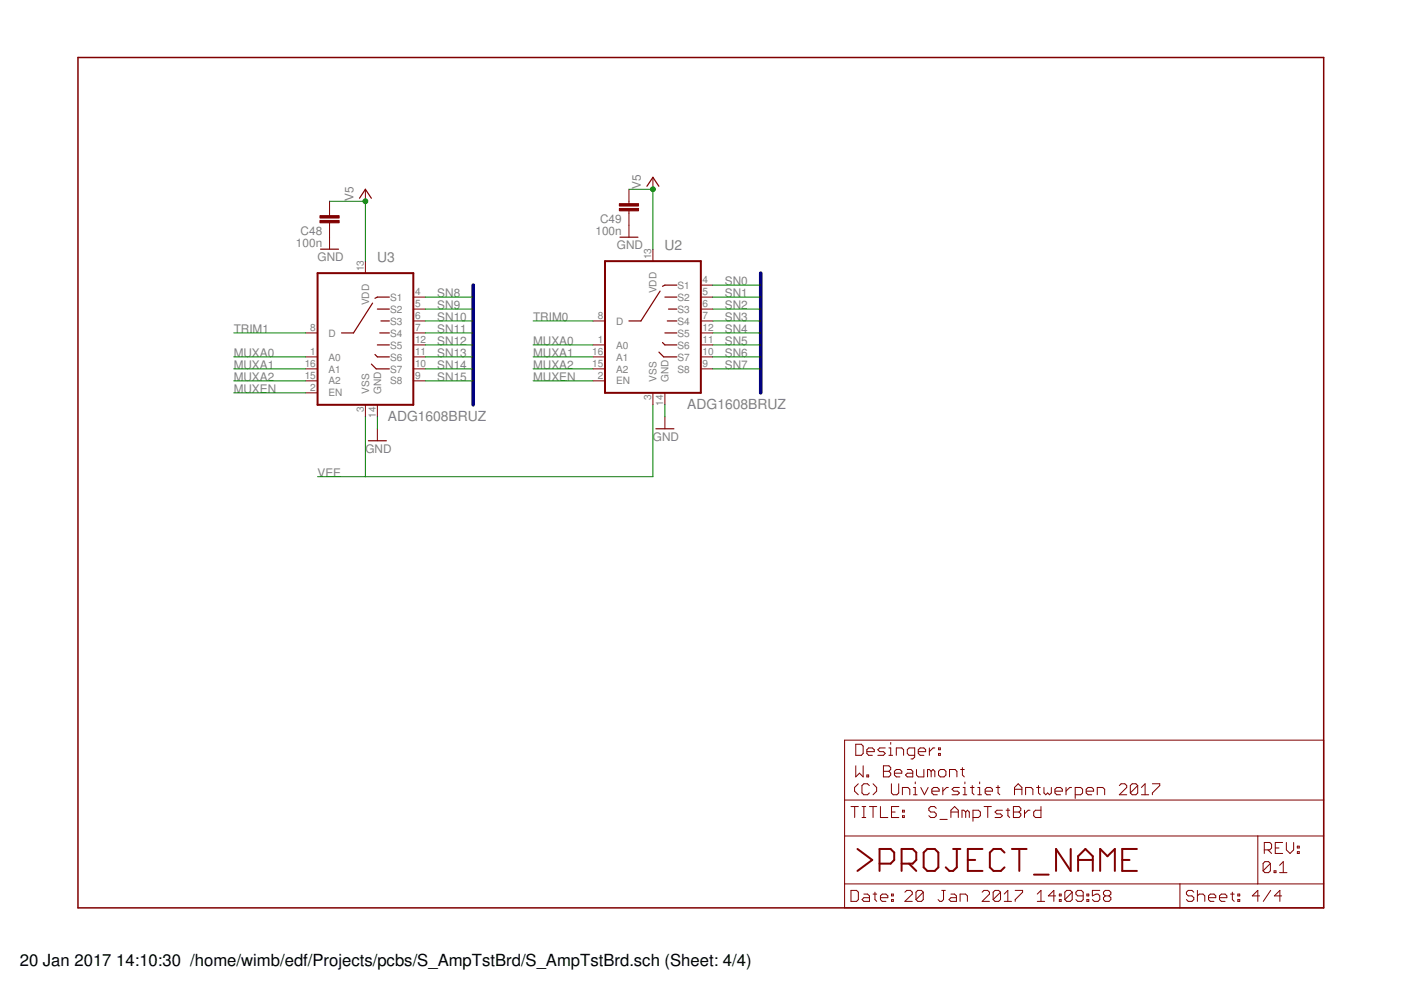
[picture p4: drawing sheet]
<svg xmlns="http://www.w3.org/2000/svg" width="297mm" height="210mm" viewBox="0 0 297 210" stroke-linecap="round" stroke-linejoin="round" font-family="sans-serif">
<path d="M16.5 12.2h264.1v180.3h-264.1z" fill="none" stroke="#800000" stroke-width=".32"/>
<g fill="none" stroke="#800000" stroke-width=".21">
<path d="M138.4 37.6v2.5M69.9 42.7v3M69.9 47.2v5.6M77.5 40.1v2.6M77.5 55.4v2.5M133.3 40.1v3.1M133.3 44.7v5.6M138.4 52.8v2.6M64.8 75.7h2.5M64.8 78.2h2.5M64.8 70.6h2.5M87.6 68.1h2.6"/>
<path d="M87.6 73.1h2.6M87.6 75.7h2.6M87.6 78.2h2.6M87.6 63h2.6M87.6 65.5h2.6M87.6 70.6h2.6M125.7 68.1h2.6M125.7 73.1h2.6M125.7 75.7h2.6M125.7 78.2h2.6M148.6 68.1h2.5M148.6 73.1h2.5"/>
<path d="M148.6 75.7h2.5M148.6 78.2h2.5M148.6 60.5h2.5M148.6 63h2.5M148.6 65.5h2.5M148.6 70.6h2.5M64.8 80.8h2.5M64.8 83.3h2.5M77.5 85.8v2.6M80 85.8v2.6M80 90.9v2.6M87.6 80.8h2.6"/>
<path d="M125.7 80.8h2.6M138.4 83.3v2.5M141 83.3v2.5M141 88.4v2.5M179.1 156.9h101.5v35.6h-101.5zM181.4 157.8h1.2l.4 .4v1.5l-.4 .4h-1.2zM183.8 159.4h1.6v-.4l-.4-.4h-.8l-.4 .4v.7l.4 .4h.8M187.7 158.6h-1.2l-.4 .4 .4 .4h.8l.4 .3-.4 .4h-1.2M188.5 158.6h.3v1.5M188.8 157.4v.4M194.7 159.4h1.6v-.4l-.4-.4h-.8l-.4 .4v.7l.4 .4h.8M197 158.6v1.5"/>
<path d="M198.2 158.6h-.4l-.8 .8M199 159.7h.4v.4h-.4zM199 158.6h.4v.4h-.4zM179.1 177.2h101.5M179.1 169.6h101.5M180.4 171h1.6M181.2 171v2.3M181.4 162.4v2.3l.8-.8 .8 .8v-2.3M182 166.2l-.8 .8v.7l.8 .8M182.8 171h.8M182.8 173.3h.8M183.2 171v2.3"/>
<path d="M183.8 164.3h.4v.4h-.4zM184.3 166.6l-.4-.4h-.7l-.4 .4v1.5l.4 .4h.7l.4-.4M184.3 171h1.6M185.1 171v2.3M185.1 166.2l.8 .8v.7l-.8 .8M186.7 171v2.3h1.5M187.3 162.4h1.2l.3 .4v.4l-.3 .3 .3 .4v.4l-.3 .4h-1.2zM187.3 163.5h1.2M188.5 160.1h.8M189 166.2v1.9l.4 .4h.8l.3-.4v-1.9M189 172.2h.8M189.6 163.9h1.6v-.4l-.4-.3h-.8l-.4 .3v.8l.4 .4h.8"/>
<path d="M190 160.1v-1.5h1.2l.4 .4v1.1M190.6 171h-1.6v2.3h1.6M191.3 168.5v-1.5h1.2l.4 .3v1.2M191.3 173h.4v.3h-.4zM191.3 171.8h.4v.4h-.4zM192.4 163.2h.7l.4 .3v1.2h-1.1l-.4-.4 .4-.4h1.1M193.7 168.5h.7M193.7 167h.4v1.5M193.9 160.1h-1.2l-.3-.4v-.7l.3-.4h1.2v1.9l-.4 .4h-.4M194.1 165.8v.4M194.3 163.2v1.1l.4 .4h1.2v-1.5M195.2 167l.8 1.5 .8-1.5"/>
<path d="M197.4 163.5l-.4-.3h-.3v1.5M197.4 163.5v1.2M197.4 163.5l.4-.3 .4 .3v1.2M197.6 167.7h1.5v-.4l-.4-.3h-.7l-.4 .3v.8l.4 .4h.7M198.5 171.4l-.4-.4h-.8l-.4 .4v.4l.4 .4h.8l.4 .4v.4l-.4 .3h-.8l-.4-.3M199.3 173.7h1.5M199.4 163.2h.8l.4 .3v.8l-.4 .4h-.8l-.4-.4v-.8zM199.9 167v1.5M201.1 167h-.4l-.8 .7M201.3 164.7v-1.5h1.2l.4 .3v1.2M201.6 172.2h1.6M201.6 173.3v-1.5l.8-.8 .8 .8v1.5"/>
<path d="M203.4 167h-1.2l-.4 .3 .4 .4h.8l.4 .4-.4 .4h-1.2M203.7 163.2h.7M204 162.8v1.5l.4 .4M204.2 168.5h.8M204.2 167h.4v1.5M204.6 165.8v.4M204.7 172.2l-.4-.4h-.3v1.5M204.7 172.2v1.1M204.7 172.2l.4-.4 .4 .4v1.1M205.7 167h.8M206.1 166.6v1.5l.4 .4M206.3 173.3h1.2l.4-.3v-.8l-.4-.4h-1.2v2.3"/>
<path d="M207.3 168.5h.8M207.3 167h.4v1.5M207.7 165.8v.4M208.6 171h1.6M208.9 167.7h1.5v-.4l-.4-.3h-.7l-.4 .3v.8l.4 .4h.7M209.4 171v2.3M211.2 167h.8M211.6 166.6v1.5l.4 .4M212.5 171.8h-1.1l-.4 .4 .4 .4h.7l.4 .4-.4 .3h-1.1M213.3 171.8h.8M213.7 171.4v1.6l.4 .3M214.9 171h1.1l.4 .4v.4l-.4 .4 .4 .4v.4l-.4 .3h-1.1z"/>
<path d="M214.9 172.2h1.1M215.1 168.5v-1.5l.8-.8 .8 .8v1.5M215.1 167.3h1.6M217.2 171.8v1.5M217.4 168.5v-1.5h1.2l.4 .3v1.2M218.4 171.8h-.4l-.8 .8M219.8 167h.8M220.2 166.6v1.5l.4 .4M220.7 171v2.3h-1.2l-.3-.3v-.8l.3-.4h1.2M221.3 167v1.1l.4 .4 .4-.4 .4 .4 .4-.4v-1.1M223.7 167.7h1.5v-.4l-.3-.3h-.8l-.4 .3v.8l.4 .4h.8M226 167v1.5"/>
<path d="M227.2 167h-.4l-.8 .7M228 168.5h1.1l.4-.4v-.8l-.4-.3h-1.1v2.3M230.3 167.7h1.6v-.4l-.4-.3h-.8l-.4 .3v.8l.4 .4h.8M232.6 168.5v-1.5h1.2l.4 .3v1.2M237.3 166.6l.4-.4h.8l.4 .4v.4l-1.6 1.5h1.6M241.2 166.6l-.4-.4h-.7l-.5 .4v1.5M241.2 166.6v1.5l-.4 .4h-.7l-.5-.4M241.2 166.6l-1.6 1.5M242 168.5h1.5M242 167l.8-.8v2.3M244.3 166.2h1.6v.4l-1.6 1.5v.4M266.7 177.2v10.2"/>
<path d="M270.4 179.8h.8M271.9 178.6h-1.5v2.4h1.5M272.7 178.6v1.6l.8 .8 .8-.8v-1.6M275.1 179.4h.4v.4h-.4zM179.1 187.4h101.5M180.4 188.8h1.2l.4 .4v1.5l-.4 .4h-1.2zM183.2 189.6h.7l.4 .3v1.2h-1.1l-.4-.4 .4-.4h1.1M185.1 189.6h.8M185.5 189.2v1.5l.4 .4M186.7 190.3h1.5v-.4l-.4-.3h-.8l-.3 .3v.8l.3 .4h.8M189 190.7h.4v.4h-.4zM189 189.6h.4v.3h-.4z"/>
<path d="M191.9 189.2l.4-.4h.7l.4 .4v.4l-1.5 1.5h1.5M195.7 189.2v1.5l-.3 .4h-.8l-.4-.4M195.7 189.2l-.3-.4h-.8l-.4 .4v1.5M195.7 189.2l-1.5 1.5M199.7 188.8h.7M200 188.8v1.9l-.3 .4h-.4l-.4-.4M201.6 189.6h.8l.4 .3v1.2h-1.2l-.4-.4 .4-.4h1.2M203.6 191.1v-1.5h1.1l.4 .3v1.2M208.2 189.2l.4-.4h.8l.4 .4v.4l-1.6 1.5h1.6M212.1 189.2v1.5l-.4 .4h-.7l-.4-.4M212.1 189.2l-.4-.4h-.7l-.4 .4v1.5M212.1 189.2l-1.5 1.5"/>
<path d="M212.9 191.1h1.6M212.9 189.6l.8-.8v2.3M215.2 188.8h1.6v.4l-1.6 1.5v.4M219.9 191.1h1.6M219.9 189.6l.8-.8v2.3M223.8 189.9h-1.5l1.1-1.1v2.3M224.6 190.7h.4v.4h-.4zM224.6 189.6h.4v.3h-.4zM227.3 189.2v1.5l-.4 .4h-.7l-.4-.4M227.3 189.2l-.4-.4h-.7l-.4 .4v1.5M227.3 189.2l-1.5 1.5M229.7 189.9h-1.2l-.4-.3v-.4l.4-.4h.8l.4 .4v1.5l-.4 .4h-.8l-.4-.4"/>
<path d="M230.4 190.7h.4v.4h-.4zM230.4 189.6h.4v.3h-.4zM233.2 188.8h-1.6v1.1l.8-.3h.4l.4 .3v.8l-.4 .4h-.8l-.4-.4M234.3 189.9l-.3 .4v.4l.3 .4h.8l.4-.4v-.4l-.4-.4M234.3 189.9l-.3-.3v-.4l.3-.4h.8l.4 .4v.4l-.4 .3M234.3 189.9h.8M250.2 187.4v5.1M253.1 189.2l-.4-.4h-.8l-.4 .4v.4l.4 .3h.8l.4 .4v.4l-.4 .4h-.8l-.4-.4M253.9 189.9l.4-.3h.8l.3 .3v1.2M253.9 188.8v2.3M256.2 190.3h1.6v-.4l-.4-.3h-.8l-.4 .3v.8l.4 .4h.8M258.6 190.3h1.5v-.4l-.4-.3h-.7l-.4 .3v.8l.4 .4h.7"/>
<path d="M260.9 189.6h.8M261.3 189.2v1.5l.4 .4M262.4 190.7h.4v.4h-.4zM262.4 189.6h.4v.3h-.4zM267.1 189.9h-1.6l1.2-1.1v2.3M268.1 180.2h1.1l.4-.4v-.8l-.4-.4h-1.1v2.4M268.8 180.2l.8 .8M269.3 183.1l-.3-.4h-.8l-.4 .4v1.5M269.3 183.1v1.5l-.3 .4h-.8l-.4-.4M269.3 183.1l-1.5 1.5M269.4 188.8l-1.6 2.3M270.1 184.6h.4v.4h-.4z"/>
<path d="M271.3 185h1.6M271.3 183.5l.8-.8v2.3M271.7 189.9h-1.5l1.2-1.1v2.3M275.1 180.6h.4v.4h-.4z"/>
</g>
<g fill="none" stroke="#800000" stroke-width=".42">
<path d="M67.3 57.9h20.3v27.9h-20.3zM128.3 55.4h20.3v27.9h-20.3zM181.8 180l3.1 2.3-3.1 2.4M186.5 183.1h2.3l.8-.8v-1.5l-.8-.8h-2.3v4.7M191.2 183.1h2.3l.8-.8v-1.5l-.8-.8h-2.3v4.7M192.7 183.1l1.6 1.6M195.8 180.8l.8-.8h1.6l.7 .8v3.1l-.7 .8h-1.6l-.8-.8zM202.1 180h1.5M202.9 180v3.9l-.8 .8h-.8l-.8-.8M205.2 182.3h1.6M208.3 180h-3.1v4.7h3.1M213 180.8l-.8-.8h-1.5l-.8 .8v3.1l.8 .8h1.5l.8-.8"/>
<path d="M214.5 180h3.2M216.1 180v4.7M219.2 185.4h3.1M227 180v4.7l-3.1-4.7v4.7M228.6 182.3h3.1M228.6 184.7v-3.2l1.5-1.5 1.6 1.5v3.2M233.3 184.7v-4.7l1.5 1.5 1.6-1.5v4.7M237.9 182.3h1.6M241 180h-3.1v4.7h3.1"/>
</g>
<g fill="none" stroke="#800000" stroke-width=".25">
<path d="M137.2 39.5l1.2-1.9 1.3 1.9M68 52.8h3.8M76.2 42l1.3-1.9 1.2 1.9M131.4 50.3h3.9M78.7 77.2l1.1 1h2.7M79 64.3l-4 6.3h-2.6M79.5 75.2l.5 .5h2.5M80 73.1h2.5M80 65.5h2.5M80.5 70.6h2M80.8 68.1h1.7M82.5 63h-2.5l-.5 .2"/>
<path d="M139.7 74.7l1 1h2.8M140 61.7l-4.1 6.4h-2.6M140.5 72.6l.5 .5h2.5M141 63h2.5M141 70.6h2.5M141.5 68.1h2M141.7 65.5h1.8M143.5 60.5h-2.5l-.5 .2M78.1 93.5h3.8M139.1 90.9h3.8"/>
</g>
<g fill="#800000" stroke="#800000" stroke-width=".21">
<path d="M67.8 45.7h4.1v.5h-4.1z"/>
<path d="M67.8 46.7h4.1v.5h-4.1z"/>
<path d="M131.3 43.2h4.1v.5h-4.1z"/>
<path d="M131.3 44.2h4.1v.5h-4.1z"/>
</g>
<path d="M161.3 57.9v25.4M100.3 60.5v25.3" fill="none" stroke="#000080" stroke-width=".76"/>
<g fill="none" stroke="#008000" stroke-width=".21">
<path d="M69.9 42.7h7.6v12.7M133.3 40.1h5.1v12.7M49.6 70.6h15.2M49.6 75.7h15.2M49.6 78.2h15.2M90.2 63h10.1M90.2 65.5h10.1M90.2 68.1h10.1M90.2 70.6h10.1M90.2 73.1h10.1M90.2 75.7h10.1M90.2 78.2h10.1"/>
<path d="M113 68.1h12.7M113 73.1h12.7M113 75.7h12.7M113 78.2h12.7M151.1 60.5h10.2M151.1 63h10.2M151.1 65.5h10.2M151.1 68.1h10.2M151.1 70.6h10.2M151.1 73.1h10.2M151.1 75.7h10.2M151.1 78.2h10.2"/>
<path d="M49.6 80.8h15.2M49.6 83.3h15.2M77.5 88.4v12.7M80 88.4v2.5M90.2 80.8h10.1M113 80.8h12.7M138.4 85.8v15.3h-71.1M141 85.8v2.6"/>
</g>
<g fill="#008000" stroke="#008000" stroke-width=".21">
<circle cx="77.5" cy="42.7" r=".51"/>
<circle cx="138.4" cy="40.1" r=".51"/>
</g>
<g font-size="3.5">
<text x="4.2" y="204.7">20 Jan 2017</text>
<text x="24.6" y="204.7">14:10:30 /home/wimb/edf/Projects/pcbs/S_AmpTstBrd/S_AmpTstBrd.sch (Sheet: 4/4)</text>
</g>
<g font-size="2.9" fill="#808080">
<text x="140.9" y="53.1">U2</text>
<text x="80" y="55.6">U3</text>
<text x="82.2" y="89.3">ADG1608BRUZ</text>
<text x="145.7" y="86.8">ADG1608BRUZ</text>
</g>
<g font-size="2.5" fill="#808080">
<text x="135.9" y="40.1" transform="rotate(-90 135.9 40.1)">V5</text>
<text x="74.9" y="42.7" transform="rotate(-90 74.9 42.7)">V5</text>
<text x="127.2" y="47.4">C49</text>
<text x="62.8" y="52.4">100n</text>
<text x="63.7" y="49.9">C48</text>
<text x="126.2" y="49.9">100n</text>
<text x="130.8" y="52.8">GND</text>
<text x="67.3" y="55.4">GND</text>
<text x="92.7" y="63">SN8</text>
<text x="92.7" y="65.5">SN9</text>
<text x="153.7" y="60.4">SN0</text>
<text x="153.7" y="63">SN1</text>
<text x="153.7" y="65.5">SN2</text>
<text x="49.5" y="70.6">TRIM1</text>
<text x="92.7" y="68.1">SN10</text>
<text x="92.7" y="70.6">SN11</text>
<text x="113" y="68.1">TRIM0</text>
<text x="153.7" y="68.1">SN3</text>
<text x="153.7" y="70.6">SN4</text>
<text x="49.5" y="75.7">MUXA0</text>
<text x="92.7" y="73.1">SN12</text>
<text x="92.7" y="75.7">SN13</text>
<text x="113" y="73.1">MUXA0</text>
<text x="113" y="75.7">MUXA1</text>
<text x="153.7" y="73.1">SN5</text>
<text x="153.7" y="75.7">SN6</text>
<text x="49.5" y="78.2">MUXA1</text>
<text x="49.5" y="83.3">MUXEN</text>
<text x="49.5" y="80.8">MUXA2</text>
<text x="92.7" y="78.2">SN14</text>
<text x="92.7" y="80.8">SN15</text>
<text x="113" y="80.8">MUXEN</text>
<text x="113" y="78.2">MUXA2</text>
<text x="153.7" y="78.2">SN7</text>
<text x="77.5" y="96">GND</text>
<text x="138.4" y="93.5">GND</text>
<text x="67.3" y="101.1">VEE</text>
</g>
<g font-size="2.1" fill="#808080">
<text x="77.1" y="57.5" transform="rotate(-90 77.1 57.5)">13</text>
<text x="138.1" y="55" transform="rotate(-90 138.1 55)">13</text>
<text x="78.2" y="64.7" transform="rotate(-90 78.2 64.7)">VDD</text>
<text x="82.7" y="63.7">S1</text>
<text x="88" y="62.6">4</text>
<text x="88" y="65.2">5</text>
<text x="139.2" y="62.2" transform="rotate(-90 139.2 62.2)">VDD</text>
<text x="143.6" y="61.2">S1</text>
<text x="143.6" y="63.7">S2</text>
<text x="148.9" y="60.1">4</text>
<text x="148.9" y="62.6">5</text>
<text x="148.9" y="65.2">6</text>
<text x="65.8" y="70.2">8</text>
<text x="69.7" y="71.4">D</text>
<text x="82.7" y="66.3">S2</text>
<text x="82.7" y="68.8">S3</text>
<text x="82.7" y="71.4">S4</text>
<text x="88" y="67.7">6</text>
<text x="88" y="70.2">7</text>
<text x="126.7" y="67.7">8</text>
<text x="130.6" y="68.8">D</text>
<text x="143.6" y="66.3">S3</text>
<text x="143.6" y="68.8">S4</text>
<text x="143.6" y="71.4">S5</text>
<text x="148.9" y="67.7">7</text>
<text x="148.9" y="70.2">12</text>
<text x="64.6" y="77.9">16</text>
<text x="65.8" y="75.3">1</text>
<text x="69.7" y="76.4">A0</text>
<text x="82.7" y="73.9">S5</text>
<text x="82.7" y="76.4">S6</text>
<text x="88" y="72.8">12</text>
<text x="88" y="75.3">11</text>
<text x="88" y="77.9">10</text>
<text x="125.5" y="75.3">16</text>
<text x="125.5" y="77.9">15</text>
<text x="126.7" y="72.8">1</text>
<text x="130.6" y="73.9">A0</text>
<text x="130.6" y="76.4">A1</text>
<text x="143.6" y="73.9">S6</text>
<text x="143.6" y="76.4">S7</text>
<text x="148.9" y="72.8">11</text>
<text x="148.9" y="75.3">10</text>
<text x="148.9" y="77.9">9</text>
<text x="64.6" y="80.4">15</text>
<text x="65.8" y="82.9">2</text>
<text x="69.7" y="79">A1</text>
<text x="69.7" y="81.5">A2</text>
<text x="78.2" y="83.5" transform="rotate(-90 78.2 83.5)">VSS</text>
<text x="80.8" y="83.5" transform="rotate(-90 80.8 83.5)">GND</text>
<text x="82.7" y="79">S7</text>
<text x="82.7" y="81.5">S8</text>
<text x="88" y="80.4">9</text>
<text x="126.7" y="80.4">2</text>
<text x="130.6" y="81.5">EN</text>
<text x="130.6" y="79">A2</text>
<text x="139.2" y="81" transform="rotate(-90 139.2 81)">VSS</text>
<text x="141.7" y="81" transform="rotate(-90 141.7 81)">GND</text>
<text x="143.6" y="79">S8</text>
<text x="69.7" y="84.1">EN</text>
<text x="77.1" y="87.4" transform="rotate(-90 77.1 87.4)">3</text>
<text x="79.7" y="88.6" transform="rotate(-90 79.7 88.6)">14</text>
<text x="138.1" y="84.8" transform="rotate(-90 138.1 84.8)">3</text>
<text x="140.6" y="86" transform="rotate(-90 140.6 86)">14</text>
</g>
</svg>
